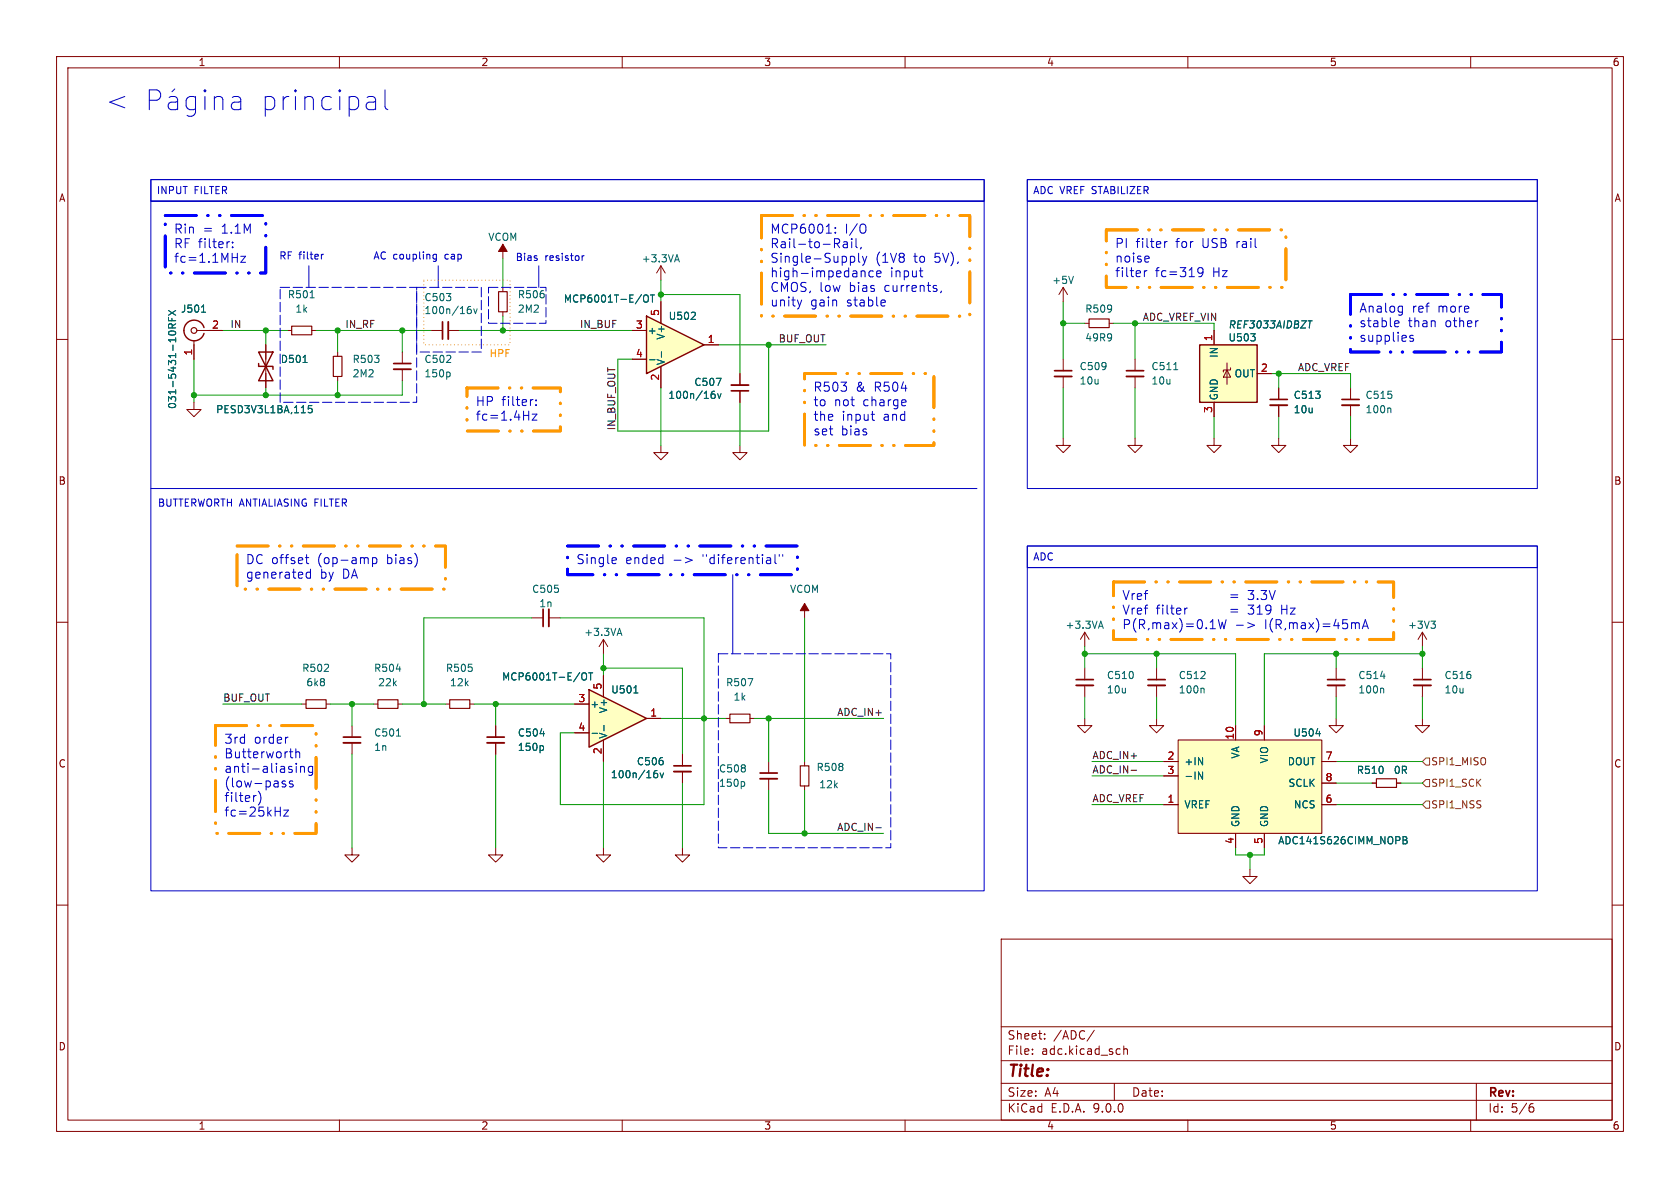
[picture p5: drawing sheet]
<svg xmlns="http://www.w3.org/2000/svg" width="297mm" height="210mm" viewBox="0 0 297 210" stroke-linecap="round" stroke-linejoin="round" font-family="sans-serif">
<g fill="none" stroke="#840000" stroke-width=".18">
<path d="M10 10h277v190h-277zM12 12h273v186h-273zM60 10v2M110 10v2M160 10v2M210 10v2M260 10v2M34.8 58.4h4.6M50.8 58.4h.8M55.1 58.4h.8M76.2 58.4h2M79.2 58.4h2.1"/>
<path d="M88.9 43.2v2.5M88.9 50.8v.8M88.9 55.1v.8M116.8 47l-.7 1.3M116.8 47l.8 1.3M116.8 47v2.5M191.8 57.2h.7M196.1 57.2h.7M10 60h2M34.3 71.1v1.3h1.3l-1.3 1.3-1.3-1.3h1.3M34.3 60.2v3.3M47 61v7.6"/>
<path d="M59.7 62.2v.8M59.7 66.5v.8M71.1 62.2v2.1M71.1 65.3v2M116.8 78.7v1.3h1.3l-1.3 1.3-1.2-1.3h1.2M130.8 78.7v1.3h1.3l-1.3 1.3-1.3-1.3h1.3M188 77.5v1.2h1.2l-1.2 1.3-1.3-1.3h1.3M188 63.5v2M188 66.5v2.1M200.7 77.5v1.2h1.2l-1.2 1.3-1.3-1.3h1.3M200.7 63.5v2M200.7 66.5v2.1"/>
<path d="M285 60h2M10 110h2M94 109.2h2M97 109.2h2.1M191.8 111.8l-.8 1.2M191.8 111.8l.7 1.2M191.8 111.8v2.5M236.2 118.1v2M285 110h2M53.3 124.5h.8M57.7 124.5h.7M62.2 128.3v2"/>
<path d="M62.2 131.3v2.1M66 124.5h.8M70.4 124.5h.7M204.5 127v1.3h1.2l-1.2 1.2-1.3-1.2h1.3M236.2 127v1.3h1.3l-1.3 1.2-1.3-1.2h1.3M236.2 121.2v2M62.2 149.9v1.2h1.3l-1.3 1.3-1.2-1.3h1.2M87.6 149.9v1.2h1.3l-1.3 1.3-1.2-1.3h1.2M106.7 149.9v1.2h1.2l-1.2 1.3-1.3-1.3h1.3M120.6 149.9v1.2h1.3l-1.3 1.3-1.2-1.3h1.2M10 160h2M177 166h108v32h-108z"/>
<path d="M285 160h2M60 198v2M110 198v2M160 198v2M177 194.5h108M177 191.5h108M177 187.5h108M177 181.5h108M182.5 186.3v.1M182.5 185.5v.1M184.7 183.6v.1M184.7 182.8v.1"/>
<path d="M193.5 182.1l-1.3 2M197 191.5v3M197.9 185.4l.1 .1M198 186.3l-.1 .1M198.7 184.9v1.5M198.7 185.5l.2-.1 .3 .1 .1 .9M210 198v2M260 198v2M261 191.5v6.5M270.6 195.7h.4l.2 .3-.1 .5-.5 .1M271 195.1l-.4 .1"/>
</g>
<path d="M78.2 56.9v3M69.6 64.3h3M186.4 65.5h3.1M199.1 65.5h3.1M96 107.7v3M60.7 130.3h3.1M234.7 120.1h3" fill="none" stroke="#840000" stroke-width=".3"/>
<path d="M79.2 56.9v3M69.6 65.3h3M186.4 66.5h3.1M199.1 66.5h3.1M97 107.7v3M60.7 131.3h3.1M234.7 121.2h3" fill="none" stroke="#840000" stroke-width=".33"/>
<g fill="none" stroke="#840000" stroke-width=".2">
<path d="M51.6 57.7h3.5v1.5h-3.5zM88.1 51.6h1.6v3.5h-1.6zM192.5 56.4h3.6v1.5h-3.6zM58.9 63h1.6v3.5h-1.6zM54.1 123.7h3.6v1.5h-3.6zM66.8 123.7h3.6v1.5h-3.6z"/>
<circle cx="34.3" cy="58.4" r=".51"/>
</g>
<g fill="none" stroke="#006464" stroke-width=".18">
<path d="M29.8 56.1v.6h1.3M29.8 54.9l1.3 .8M30.4 56.3v.4M30.5 58l-.1-.6-.2-.2-.3 .1-.1 .7h1.3M31.1 57.2l-.6 .5M31.1 54.9l-1.3 .8M35.6 55.2h.7M54.8 52.6h.7M82.7 54.7h.4l.2 .2-.1 .5h-.5M83.2 54.2l-.4 .1M83.7 54.6l.4 .8 .3-.8M119.4 45.9h.6"/>
<path d="M119.7 45l.4 1.3M53.6 64.1h.7M55.1 71.7h-.6v.6l.2-.1h.4l.1 .2-.1 .4-.1 .2-.5-.2M79.3 65.8l.3 .2v.4l-.3 .2M207.5 65.3h.7M70.1 118.3h.7M194.3 110.7h.6M194.6 109.8l.4 1.3M244.1 119.5h.8M70.1 130.1h.7M244.4 121.7l.2 .1v.7"/>
</g>
<path d="M36.1 57.9a1.81 1.81 0 0 0-2.8-1 1.81 1.81 0 0 0 0 3 1.81 1.81 0 0 0 2.8-1M45.7 62.2l2.6 5.1h-2.6l2.6-5.1zM45.7 64.3v.5h2.6v.5" fill="none" stroke="#840000" stroke-width=".25"/>
<path d="M88.9 43.2l.8 1.3h-1.6z" fill="#840000" stroke="#840000" stroke-width=".18"/>
<path d="M212.1 61h10.1v10.1h-10.1z" fill="#ffffc2"/>
<path d="M212.1 61h10.1v10.1h-10.1z" fill="none" stroke="#840000" stroke-width=".25"/>
<path d="M214.6 58.4v2.6M130.8 66v2.1M130.8 69.1v2M214.6 77.5v1.2h1.3l-1.3 1.3-1.2-1.3h1.2M214.6 71.1v2.6M216.9 65.4l.7 1.3h-1.3zM216.9 64.1v3.8M217.6 65v.4h-1.3v.4M222.2 66h2.6M226.1 68.6v2M226.1 71.6v2.1M238.8 77.5v1.2h1.2l-1.2 1.3-1.3-1.3h1.3" fill="none" stroke="#840000" stroke-width=".18"/>
<path d="M221.1 59h.8l-.4 .5M221.8 59.6v.5M231.3 56.7h.7M125.8 69.7l.4-.1 .2 .3-.1 .5h-.5M126.3 69.2l-.4 .1M126.6 66.9h.9l-.6 1.2M126.9 69.6l.3 .8 .3-.8" fill="none" stroke="#006464" stroke-width=".18"/>
<path d="M129.3 69.1h3M224.5 70.6h3.1" fill="none" stroke="#840000" stroke-width=".3"/>
<path d="M129.3 68.1h3M224.5 71.6h3.1" fill="none" stroke="#840000" stroke-width=".33"/>
<path d="M114.3 55.9l10.2 5.1-10.2 5z" fill="#ffffc2"/>
<path d="M114.3 55.9l10.2 5.1-10.2 5z" fill="none" stroke="#840000" stroke-width=".25"/>
<g fill="none" stroke="#840000" stroke-width=".18">
<path d="M111.8 58.4h2.5M116.8 53.3v3.9M188 50.8l-.8 1.3M188 50.8l.7 1.3M188 50.8v2.5M111.8 63.5h2.5M116.8 64.8v3.8M124.5 61h2.5M226.1 77.5v1.2h1.2l-1.2 1.3-1.3-1.3h1.3M238.8 68.6v2M238.8 71.6v2.1M106.7 113l-.8 1.3"/>
<path d="M106.7 113l.7 1.3M106.7 113v2.6M78.7 124.5h.8M83.1 124.5h.7M128.3 127h.7M132.6 127h.7"/>
</g>
<path d="M113.8 52.3l.3-.2a.43 .43 0 0 1 .5 .5v.4a.43 .43 0 0 1-.3 .4 .43 .43 0 0 1-.5-.2M115 52.1h.7M115.3 52.1v1.3M122.2 56.5h.7M122.9 55.3v.4M189.8 48.8l-.4 1.3M114.8 63.6h1M116.9 62.2v1M245.7 72.1l.2 .2v.7M109.2 112h.6M109.5 111.1l.4 1.2M132.2 120h.9l-.6 1.2" fill="none" stroke="#006464" stroke-width=".18"/>
<path d="M79.5 123.7h3.6v1.5h-3.6zM129 126.2h3.6v1.6h-3.6z" fill="none" stroke="#840000" stroke-width=".2"/>
<path d="M237.2 70.6h3.1" fill="none" stroke="#840000" stroke-width=".3"/>
<path d="M237.2 71.6h3.1" fill="none" stroke="#840000" stroke-width=".33"/>
<path d="M104.1 121.9l10.2 5.1-10.2 5.1z" fill="#ffffc2"/>
<path d="M104.1 121.9l10.2 5.1-10.2 5.1z" fill="none" stroke="#840000" stroke-width=".25"/>
<g fill="none" stroke="#840000" stroke-width=".18">
<path d="M106.7 119.4v3.8M142.2 106.7v2.5M204.5 118.1v2M251.5 118.1v2M87.6 128.3v2M87.6 131.3v2.1M101.6 124.5h2.5M101.6 129.5h2.5M106.7 130.8v3.8M114.3 127h2.5M120.6 133.4v2M120.6 136.4v2"/>
<path d="M135.9 134.6v2.1M135.9 137.7v2M142.2 134.6v.8M142.2 138.9v.8M204.5 121.2v2M251.5 121.2v2"/>
</g>
<g fill="none" stroke="#006464" stroke-width=".18">
<path d="M102.9 119.1l.3-.2a.43 .43 0 0 1 .5 .5v.4a.43 .43 0 0 1-.3 .4 .43 .43 0 0 1-.5-.2M104.1 118.9h.7M104.4 118.9v1.3M95.5 129.7h.8M95.8 131.8l.3 .3v.3l-.3 .3M104.7 129.6h.9M106.8 128.2v1M112.1 122.5h.7M115.7 136.8l.3-.1 .3 .2-.1 .5h-.5M116.2 136.2l-.5 .1M116.7 136.6l.3 .9 .3-.9M131.4 138.2l.2 .2v.4l-.2 .2"/>
<path d="M212.7 121.7l.2 .1v.7"/>
</g>
<path d="M86.1 130.3h3.1M119.1 135.4h3.1M134.4 136.7h3M202.9 120.1h3.1M249.9 120.1h3.1" fill="none" stroke="#840000" stroke-width=".3"/>
<path d="M86.1 131.3h3.1M119.1 136.4h3.1M134.4 137.7h3M202.9 121.2h3.1M249.9 121.2h3.1" fill="none" stroke="#840000" stroke-width=".33"/>
<path d="M141.5 135.4h1.5v3.5h-1.5z" fill="none" stroke="#840000" stroke-width=".2"/>
<path d="M142.2 106.7l.8 1.3h-1.5z" fill="#840000" stroke="#840000" stroke-width=".18"/>
<path d="M208.3 130.8h25.4v16.5h-25.4z" fill="#ffffc2"/>
<g fill="none" stroke="#840000" stroke-width=".18">
<path d="M36.8 58.4h2.6M111.8 58.4h2.5M116.8 53.3v3.9M214.6 58.4v2.6M34.3 61v2.5M47 61v2.5M47 66v2.6M111.8 63.5h2.5M116.8 64.8v3.8M124.5 61h2.5M130.8 66v2.1M130.8 69.1v2"/>
<path d="M214.6 71.1v2.6M222.2 66h2.6M226.1 68.6v2M226.1 71.6v2.1M106.7 119.4v3.8M191.8 118.1v2M251.5 111.8l-.8 1.2M251.5 111.8l.7 1.2M251.5 111.8v2.5M87.6 128.3v2M87.6 131.3v2.1M101.6 124.5h2.5"/>
<path d="M101.6 129.5h2.5M106.7 130.8v3.8M114.3 127h2.5M120.6 133.4v2M120.6 136.4v2M191.8 127v1.3h1.2l-1.2 1.2-1.3-1.2h1.3M191.8 121.2v2M205.7 134.6h2.6M205.7 137.2h2.6M208.3 130.8h25.4v16.5h-25.4zM218.4 128.3v2.5M223.5 128.3v2.5"/>
<path d="M233.7 134.6h2.5M233.7 138.4h2.5M242.6 138.4h.7M246.9 138.4h.7M251.5 127v1.3h1.2l-1.2 1.2-1.3-1.2h1.3M205.7 142.2h2.6M218.4 147.3v2.6M221 153.7v1.2h1.2l-1.2 1.3-1.3-1.3h1.3M223.5 147.3v2.6M233.7 142.2h2.5"/>
</g>
<g fill="none" stroke="#006464" stroke-width=".18">
<path d="M29.8 56.1v.6h1.3M29.8 54.9l1.3 .8M30.4 56.3v.4M30.5 58l-.1-.6-.2-.2-.3 .1-.1 .7h1.3M31.1 57.2l-.6 .5M31.1 54.9l-1.3 .8M35.6 55.2h.7M113.8 52.3l.3-.2a.43 .43 0 0 1 .5 .5v.4a.43 .43 0 0 1-.3 .4 .43 .43 0 0 1-.5-.2M115 52.1h.7M115.3 52.1v1.3M122.2 56.5h.7M122.9 55.3v.4"/>
<path d="M221.1 59h.8l-.4 .5M221.8 59.6v.5M231.3 56.7h.7M53.6 64.1h.7M55.1 71.7h-.6v.6l.2-.1h.4l.1 .2-.1 .4-.1 .2-.5-.2M114.8 63.6h1M116.9 62.2v1M125.8 69.7l.4-.1 .2 .3-.1 .5h-.5M126.3 69.2l-.4 .1M126.6 66.9h.9l-.6 1.2M126.9 69.6l.3 .8 .3-.8M102.9 119.1l.3-.2a.43 .43 0 0 1 .5 .5v.4a.43 .43 0 0 1-.3 .4 .43 .43 0 0 1-.5-.2"/>
<path d="M104.1 118.9h.7M104.4 118.9v1.3M253 109.8h.8l-.5 .5M253.5 110.3l.3 .2v.3l-.3 .3M95.5 129.7h.8M95.8 131.8l.3 .3v.3l-.3 .3M104.7 129.6h.9M106.8 128.2v1M112.1 122.5h.7M115.7 136.8l.3-.1 .3 .2-.1 .5h-.5M116.2 136.2l-.5 .1M116.7 136.6l.3 .9 .3-.9"/>
<path d="M211.9 133.9l.7 1.3v-1.3M211.9 136.5l.7 1.2v-1.2M232.7 129.7h.7M248 147.9h.5l.2 .2-.2 .4 .2 .1 .1 .3-.3 .3h-.5zM248 148.5h.5"/>
</g>
<path d="M243.3 137.7h3.6v1.5h-3.6z" fill="none" stroke="#840000" stroke-width=".2"/>
<path d="M190.2 120.1h3.1" fill="none" stroke="#840000" stroke-width=".3"/>
<path d="M190.2 121.2h3.1" fill="none" stroke="#840000" stroke-width=".33"/>
<path d="M252.1 134h.6v1.3h-.6l-.6-.7zM252.1 137.8h.6v1.3h-.6l-.6-.7zM252.1 141.6h.6v1.3h-.6l-.6-.7z" fill="none" stroke="#725600" stroke-width=".18"/>
<path d="M200 136.2h.9M154.8 146.3h1" fill="none" stroke="#0f0f0f" stroke-width=".18"/>
<g fill="none" stroke="#0000c2" stroke-width=".18">
<path d="M26.4 17.7h1.3a.95 .95 0 0 0 .7-.9 .95 .95 0 0 0-.7-.9h-1.3v3.5M29.9 17.2l.3-.1h.7l.3 .1 .2 .4v1.8M30.9 15.7l-.5 .5M31.4 17.9l-.3 .2h-.9a.69 .69 0 0 0-.5 .6 .69 .69 0 0 0 .5 .7h.9l.3-.2M34.6 17.2l-.4-.1h-.6l-.5 .3-.2 .3v1l.3 .5 .4 .2h.6l.4-.2M34.6 17.1v2.8a.95 .95 0 0 1-1.5 .5M36.2 15.9v.3M36.2 17.1v2.3M36.2 15.9l-.1 .2 .1 .1M36.2 15.9l.2 .2-.2 .1M37.9 17.4a.87 .87 0 0 1 1.5 .2v1.8M37.9 17.1v2.3"/>
<path d="M41.1 17.2l.3-.1h.7l.3 .1 .2 .4v1.8M42.6 17.9l-.4 .2h-.8a.69 .69 0 0 0-.5 .6 .69 .69 0 0 0 .5 .7h.8l.4-.2M64.9 17.2l.3-.1h.7l.3 .1 .2 .4v1.8M64.9 19.2l.3 .2h.9l.3-.2M66.4 17.9l-.3 .2h-.9l-.3 .1M68.1 15.9v3l.1 .3 .4 .2M26.7 31.8h147.3v3.8h-147.3zM26.7 35.6h147.3v121.9h-147.3zM152.9 39.7a1.14 1.14 0 0 1 0 1.4M181.6 31.8h90.2v3.8h-90.2zM181.6 35.6h90.2v50.8h-90.2zM40.6 42.7l-.3 .1"/>
<path d="M41.1 43.6v.2M41.1 42.8v.2M42.6 45.3h.8l-.8 1.1h.8M54.6 47v3.8M56.8 44.9v.9M57.2 44.9l-.4 .3M76.5 45.6l.3 .2 .3-.1M77.1 45l-.3-.1-.3 .3M77.1 44.9v1.1l-.2 .2h-.3M77.5 47v3.8M95.2 47v3.8M102.9 45.2v.8"/>
<path d="M103.3 45.2l-.4 .2M141.7 53l-.3 1.1M147.7 41.1v.1M147.7 40.2v.2M147.9 43l.5 .8M148.3 42.3l.1 .2-.1 .5M149.1 42.8h.6l.1 1M149.8 43.1l-.5 .1a.31 .31 0 0 0-.3 .3 .31 .31 0 0 0 .3 .3l.5-.1M150.5 45.3h.3l.3 .3-.1 .6-.5 .2M150.6 42.7v1.1M151.3 42.2v1.4l.3 .2M151.8 44.8v1.3l.2 .3"/>
<path d="M152.2 43.7l-.1 .3M152.5 47.9h.2l.2 .2v.8M152.5 45.3l.4 1.1M152.9 46.4l-.2 .4-.2 .1M153.2 45.3l-.3 1.1M154.2 47.9l-.5 .1-.1 .6 .3 .3h.5M155.1 48v.9h.6M155.7 48l.1 .3-.8 .1M156.3 53l.1 .1 .1 .3-.7 .2M156.4 54l-.1 .1M162.5 47.9h.6M162.8 48.9h.3"/>
<path d="M166.4 51.4l-.1 .4M202.3 47.8v1.1M202.8 47.8l-.3 .1-.2 .2M202.9 45.3h.2v.3l-.7 .2M203.1 46.3h-.2M205.9 42.7v1.1M206.3 42.7l-.3 .1-.1 .2M212.7 48l-.3 .3h-.3l-.3-.3v-.4l.1-.2 .5-.1 .2 .2a1.06 1.06 0 0 1-.4 1.4h-.3M247.2 57.7l-.4 .1M247.2 56.8l.1 .3-.7 .1M247.8 54.1l.1 .1M247.9 54.1v1.3l-.1 .2"/>
<path d="M247.9 55.1l-.1 .1M249.8 59.3h-.3l-.3 .2 .1 .2 .5 .2v.4h-.6M94.1 73.2h.8l-.8 1.1h.8M94.2 70.6l-.3 .1M94.8 71.5v.2M94.8 70.7v.2M154.3 74.2l.3 .1M159.9 70.7h.2l.1 .3-.8 .2M160.1 71.7h-.2M26.7 86.4h146M54 98.6h.6M54.2 98v1.4l.1 .2h.3"/>
<path d="M65.9 98.6h.4l.3 .3v.4l-.1 .3h-.6M65.9 98.6v1.6M108.4 98.6h.5l.1 .4-.8 .1M108.9 99.6h-.5M119.2 99h1.2M121.2 98.6l1.2 .4-1.2 .5M136 98.6l.2 .2v.8M136.2 99.6h-.1M136.2 99h-.1M137 98v1.4l.2 .2M137.8 98v.3M138.4 98v.3"/>
<path d="M181.6 96.5h90.2v3.8h-90.2zM54.9 100.6v1.6M54.9 101.2l-.5-.1-.3 .4v.4l.2 .2h.6M129.5 101.6v14M181.6 100.3h90.2v57.2h-90.2zM215.4 109.5l.4 1.6 .3-1.1 .3 1.1 .4-1.6M217.6 105.2h1.2M217.6 105.6h1.2M217.6 107.7h1.2M217.6 108.2h1.2M218.6 110.5h1.2M220.6 110.1l1.2 .4-1.2 .5"/>
<path d="M224.6 107.1a1.35 1.35 0 0 1-.1 1.3M224.7 107.6l-.3 .4M225.4 104.4l-.5 1.6M239.8 110.1h.3l.2 .2v.8M240.8 111.1l.6-1.6 .5 1.6M241 110.7h.8M49.9 138.1v.4l.6 .2v.2l-.2 .2-.4-.1M50.8 130.3h.1M51.2 132.9h.6M51.2 138.1v.4l.6 .2v.2l-.2 .2-.4-.1M51.5 133.9l.3 .1M52.3 133l.2-.1 .4 .1 .1 1"/>
<path d="M52.3 132.4v1.6M52.4 134.9v.2M52.4 135.5v1M53.1 135.5v1M53.1 135.6l.3-.1h.3l.1 1M55.3 135.5h-.5l-.3 .3v.4l.2 .3h.6M55.3 135.5v1.3l-.3 .3-.4-.1M46.1 140.5v1.1l-.4 .7M50.2 143.2h.8l-.8 1.1h.8"/>
</g>
<g fill="none" stroke="#009600" stroke-width=".18">
<path d="M39.4 58.4h11.4M47 58.4v2.6M55.9 58.4h20.3M59.7 58.4v3.8M71.1 58.4v3.8M81.3 58.4h30.5M88.9 45.7v5.1M88.9 55.9v2.5M116.8 49.5v3.8M116.8 52.1h14v13.9M188 53.3v10.2M188 57.2h3.8"/>
<path d="M196.8 57.2h17.8v1.2M200.7 57.2v6.3M34.3 63.5v7.6M47 68.6v1.3M59.7 67.3v2.6M71.1 67.3v2.6h-36.8M116.8 68.6v10.1M127 61h19M130.8 71.1v7.6M135.9 61v15.2h-26.7v-12.7h2.6M188 68.6v8.9M200.7 68.6v8.9"/>
<path d="M214.6 73.7v3.8M224.8 66h14v2.6M226.1 66v2.6M226.1 73.7v3.8M238.8 73.7v3.8M94 109.2h-19.1v15.3M99.1 109.2h25.4v33h-25.4v-12.7h2.5M106.7 118.1h13.9v15.3M106.7 115.6v3.8M142.2 109.2v25.4M191.8 115.6h26.6v12.7M191.8 114.3v3.8"/>
<path d="M204.5 115.6v2.5M236.2 115.6v2.5M251.5 115.6h-28v12.7M251.5 114.3v3.8M39.4 124.5h13.9M58.4 124.5h7.6M62.2 124.5v3.8M62.2 133.4v16.5M71.1 124.5h7.6M83.8 124.5h17.8M87.6 124.5v3.8M87.6 133.4v16.5"/>
<path d="M106.7 134.6v15.3M116.8 127h11.5M120.6 138.4v11.5M133.3 127h22.9M135.9 139.7v7.6h20.3M135.9 127v7.6M142.2 139.7v7.6M191.8 123.2v3.8M193 137.2h12.7M193 134.6h12.7M204.5 123.2v3.8M236.2 134.6h15.3"/>
<path d="M236.2 123.2v3.8M236.2 138.4h6.4M247.6 138.4h3.9M251.5 123.2v3.8M193 142.2h12.7M218.4 149.9v1.2h5.1v-1.2M221 151.1v2.6M236.2 142.2h15.3"/>
</g>
<path d="M29.2 38.1h17.8v10.2h-17.8zM238.8 52.1h26.6v10.1h-26.6zM100.3 96.5h40.7v5.1h-40.7z" fill="none" stroke="#00f" stroke-width=".5" stroke-dasharray="5.5 2 .1 2 .1 2"/>
<path d="M134.6 38.1h36.8v17.8h-36.8zM195.6 40.6h31.7v10.2h-31.7zM82.5 68.6h16.6v7.6h-16.6zM142.2 66h22.9v12.7h-22.9zM41.9 96.5h36.8v7.6h-36.8zM196.8 102.9h49.6v10.1h-49.6zM38.1 128.3h17.8v19h-17.8z" fill="none" stroke="#f90" stroke-width=".5" stroke-dasharray="5.5 2 .1 2 .1 2"/>
<path d="M74.9 49.5h15.3v11.5h-15.3z" fill="none" stroke="#dd8500" stroke-width=".18" stroke-dasharray="0 .6"/>
<path d="M49.5 50.8h24.2v20.3h-24.2zM73.7 50.8h11.4v11.4h-11.4zM86.4 50.8h10.1v6.4h-10.1zM127 115.6h30.5v34.3h-30.5z" fill="none" stroke="#0000c2" stroke-width=".18" stroke-dasharray="1.7 .6"/>
<g fill="#009600" stroke="#009600" stroke-width=".18">
<circle cx="47" cy="58.4" r=".46"/>
<circle cx="88.9" cy="58.4" r=".46"/>
<circle cx="59.7" cy="58.4" r=".46"/>
<circle cx="47" cy="69.9" r=".46"/>
<circle cx="59.7" cy="69.9" r=".46"/>
<circle cx="34.3" cy="69.9" r=".46"/>
<circle cx="71.1" cy="58.4" r=".46"/>
<circle cx="188" cy="57.2" r=".46"/>
<circle cx="200.7" cy="57.2" r=".46"/>
<circle cx="226.1" cy="66" r=".46"/>
<circle cx="135.9" cy="127" r=".46"/>
<circle cx="62.2" cy="124.5" r=".46"/>
<circle cx="74.9" cy="124.5" r=".46"/>
<circle cx="142.2" cy="147.3" r=".46"/>
<circle cx="87.6" cy="124.5" r=".46"/>
<circle cx="106.7" cy="118.1" r=".46"/>
<circle cx="124.5" cy="127" r=".46"/>
<circle cx="221" cy="151.1" r=".46"/>
<circle cx="191.8" cy="115.6" r=".46"/>
<circle cx="204.5" cy="115.6" r=".46"/>
<circle cx="236.2" cy="115.6" r=".46"/>
<circle cx="251.5" cy="115.6" r=".46"/>
<circle cx="135.9" cy="61" r=".46"/>
<circle cx="116.8" cy="52.1" r=".46"/>
</g>
<g font-size="4.9" fill="#0000c2">
<text x="18.7" y="19.8">&lt;</text>
<text x="45.7" y="19.8">principal</text>
</g>
<text font-size="2.8" fill="#840000" x="178" y="190.9">Title:</text>
<g font-size="2.2" fill="#0000c2">
<text x="30.7" y="41.6">Rin</text>
<text x="35.8" y="41.6">=</text>
<text x="39.2" y="41.6">1.1M</text>
<text x="136.1" y="41.6">MCP6001:</text>
<text x="149.3" y="41.6">I/O</text>
<text x="30.7" y="44.2">RF filter:</text>
<text x="30.7" y="46.8">fc=1.1MHz</text>
<text x="136.1" y="44.2">Rail-to-Rail,</text>
<text x="136.1" y="46.8">Single-Supply</text>
<text x="154.7" y="46.8">(1V8</text>
<text x="161.6" y="46.8">to</text>
<text x="165.3" y="46.8">5V),</text>
<text x="197" y="44.1">PI</text>
<text x="197" y="46.7">noise</text>
<text x="200.7" y="44.1">filter</text>
<text x="207.9" y="44.1">for</text>
<text x="212.6" y="44.1">USB</text>
<text x="218.8" y="44.1">rail</text>
<text x="136.1" y="49.3">high-impedance</text>
<text x="136.1" y="51.9">CMOS, low</text>
<text x="150.1" y="51.9">bias</text>
<text x="156.4" y="51.9">currents,</text>
<text x="157.3" y="49.3">input</text>
<text x="197" y="49.3">filter</text>
<text x="204.2" y="49.3">fc=319</text>
<text x="214.4" y="49.3">Hz</text>
<text x="136.1" y="54.5">unity</text>
<text x="143.2" y="54.5">gain</text>
<text x="149.7" y="54.5">stable</text>
<text x="240.2" y="55.6">Analog</text>
<text x="240.2" y="58.2">stable</text>
<text x="248.9" y="58.2">than</text>
<text x="249.6" y="55.6">ref</text>
<text x="254.2" y="55.6">more</text>
<text x="255.5" y="58.2">other</text>
<text x="240.2" y="60.7">supplies</text>
<text x="143.7" y="69.5">R503</text>
<text x="151.2" y="69.5">&amp;</text>
<text x="154.6" y="69.5">R504</text>
<text x="84" y="72.1">HP filter:</text>
<text x="84" y="74.7">fc=1.4Hz</text>
<text x="143.7" y="72.1">to</text>
<text x="143.7" y="74.7">the</text>
<text x="143.7" y="77.3">set</text>
<text x="147.4" y="72.1">not</text>
<text x="148.6" y="77.3">bias</text>
<text x="148.8" y="74.7">input</text>
<text x="152.6" y="72.1">charge</text>
<text x="156.2" y="74.7">and</text>
<text x="43.4" y="100">DC offset</text>
<text x="56.1" y="100">(op-amp</text>
<text x="68.5" y="100">bias)</text>
<text x="101.8" y="100">Single</text>
<text x="110.5" y="100">ended</text>
<text x="124.3" y="100">&quot;diferential&quot;</text>
<text x="43.4" y="102.6">generated</text>
<text x="56.5" y="102.6">by</text>
<text x="60.5" y="102.6">DA</text>
<text x="198.3" y="106.4">Vref</text>
<text x="220.1" y="106.4">3.3V</text>
<text x="198.3" y="109">Vref</text>
<text x="198.3" y="111.5">P(R,max)=0.1W</text>
<text x="204.3" y="109">filter =</text>
<text x="220.1" y="109">319</text>
<text x="223.6" y="111.5">I(R,max)=45mA</text>
<text x="226" y="109">Hz</text>
<text x="39.6" y="131.8">3rd</text>
<text x="44.9" y="131.8">order</text>
<text x="39.6" y="134.4">Butterworth</text>
<text x="39.6" y="136.9">anti-aliasing</text>
<text x="39.6" y="139.5">(low-pass</text>
<text x="39.6" y="142.1">filter)</text>
<text x="39.6" y="144.7">fc=25kHz</text>
</g>
<g font-size="2.1" fill="#840000">
<text x="178" y="184">Sheet:</text>
<text x="186.2" y="184">/ADC/</text>
<text x="178" y="186.7">File:</text>
<text x="184.1" y="186.7">adc.kicad_sch</text>
<text x="178" y="196.9">KiCad</text>
<text x="178" y="194.1">Size:</text>
<text x="184.7" y="194.1">A4</text>
<text x="185.7" y="196.9">E.D.A.</text>
<text x="193.3" y="196.9">9.0.0</text>
<text x="200" y="194.1">Date:</text>
<text x="263" y="194.3">Rev:</text>
<text x="263" y="196.9">Id:</text>
<text x="267.1" y="196.9">5/6</text>
</g>
<g font-size="1.8" fill="#840000">
<text x="35" y="11.9">1</text>
<text x="85" y="11.9">2</text>
<text x="135" y="11.9">3</text>
<text x="185" y="11.9">4</text>
<text x="235" y="11.9">5</text>
<text x="285" y="11.9">6</text>
<text x="10.3" y="35.9">A</text>
<text x="285.3" y="35.9">A</text>
<text x="10.3" y="85.9">B</text>
<text x="285.3" y="85.9">B</text>
<text x="10.3" y="135.9">C</text>
<text x="285.3" y="135.9">C</text>
<text x="10.3" y="185.9">D</text>
<text x="285.3" y="185.9">D</text>
<text x="35" y="199.9">1</text>
<text x="85" y="199.9">2</text>
<text x="135" y="199.9">3</text>
<text x="185" y="199.9">4</text>
<text x="235" y="199.9">5</text>
<text x="285" y="199.9">6</text>
</g>
<g font-size="1.8" fill="#0000c2">
<text x="27.6" y="34.5">INPUT</text>
<text x="34.3" y="34.5">FILTER</text>
<text x="182.6" y="34.5">ADC VREF STABILIZER</text>
<text x="49.3" y="46.1">RF filter</text>
<text x="65.9" y="46.1">AC coupling</text>
<text x="78.7" y="46.1">cap</text>
<text x="91.1" y="46.3">Bias</text>
<text x="96.3" y="46.3">resistor</text>
<text x="27.8" y="89.8">BUTTERWORTH ANTIALIASING FILTER</text>
<text x="182.6" y="99.3">ADC</text>
</g>
<g font-size="1.8" fill="#006464">
<text x="86.2" y="42.8">VCOM</text>
<text x="113.4" y="46.6">+3.3VA</text>
<text x="50.8" y="52.9">R501</text>
<text x="74.9" y="53.4">C503</text>
<text x="91.4" y="52.9">R506</text>
<text x="99.6" y="53.7">MCP6001T-E/OT</text>
<text x="185.9" y="50.4">+5V</text>
<text x="31.9" y="55.5">J501</text>
<text x="52.1" y="55.5">1k</text>
<text x="74.9" y="55.7">100n/16v</text>
<text x="91.4" y="55.5">2M2</text>
<text x="114.4" y="59.3">+</text>
<text x="118.1" y="56.7">U502</text>
<text x="191.8" y="55.5">R509</text>
<text x="217.1" y="58.3">REF3033AIDBZT</text>
<text x="49.5" y="64.4">D501</text>
<text x="62.2" y="64.4">R503</text>
<text x="74.9" y="64.4">C502</text>
<text x="117.7" y="64.6" transform="rotate(-90 117.7 64.6)">V-</text>
<text x="117.7" y="60.1" transform="rotate(-90 117.7 60.1)">V+</text>
<text x="190.8" y="65.6">C509</text>
<text x="191.8" y="60.6">49R9</text>
<text x="203.5" y="65.6">C511</text>
<text x="215.5" y="63.4" transform="rotate(-90 215.5 63.4)">IN</text>
<text x="217.1" y="60.6">U503</text>
<text x="62.2" y="66.9">2M2</text>
<text x="74.9" y="66.9">150p</text>
<text x="118.1" y="70.7">100n/16v</text>
<text x="122.7" y="68.4">C507</text>
<text x="190.8" y="68.2">10u</text>
<text x="203.5" y="68.2">10u</text>
<text x="215.5" y="70.9" transform="rotate(-90 215.5 70.9)">GND</text>
<text x="218.2" y="66.9">OUT</text>
<text x="228.6" y="70.7">C513</text>
<text x="241.3" y="70.7">C515</text>
<text x="31.3" y="72.4" transform="rotate(-90 31.3 72.4)">031-5431-10RFX</text>
<text x="38.1" y="73.3">PESD3V3L1BA,115</text>
<text x="228.6" y="73.3">10u</text>
<text x="241.3" y="73.3">100n</text>
<text x="94" y="105">C505</text>
<text x="95.2" y="107.5">1n</text>
<text x="139.6" y="105">VCOM</text>
<text x="103.2" y="112.6">+3.3VA</text>
<text x="188.3" y="111.4">+3.3VA</text>
<text x="248.8" y="111.4">+3V3</text>
<text x="53.3" y="119">R502</text>
<text x="66" y="119">R504</text>
<text x="78.7" y="119">R505</text>
<text x="54.1" y="121.5">6k8</text>
<text x="66.8" y="121.5">22k</text>
<text x="79.5" y="121.5">12k</text>
<text x="88.7" y="120.5">MCP6001T-E/OT</text>
<text x="104.3" y="125.3">+</text>
<text x="108" y="122.8">U501</text>
<text x="128.3" y="121.5">R507</text>
<text x="129.6" y="124.1">1k</text>
<text x="195.6" y="120.2">C510</text>
<text x="195.6" y="122.8">10u</text>
<text x="208.3" y="120.2">C512</text>
<text x="208.3" y="122.8">100n</text>
<text x="240" y="120.2">C514</text>
<text x="240" y="122.8">100n</text>
<text x="255.3" y="120.2">C516</text>
<text x="255.3" y="122.8">10u</text>
<text x="66" y="130.4">C501</text>
<text x="91.4" y="130.4">C504</text>
<text x="107.5" y="130.7" transform="rotate(-90 107.5 130.7)">V-</text>
<text x="107.5" y="126.2" transform="rotate(-90 107.5 126.2)">V+</text>
<text x="228.6" y="130.4">U504</text>
<text x="66" y="132.9">1n</text>
<text x="91.4" y="132.9">150p</text>
<text x="107.9" y="137.8">100n/16v</text>
<text x="112.5" y="135.5">C506</text>
<text x="127" y="136.8">C508</text>
<text x="144.3" y="136.5">R508</text>
<text x="209.3" y="135.5">+IN</text>
<text x="219.3" y="134.2" transform="rotate(-90 219.3 134.2)">VA</text>
<text x="224.4" y="135.1" transform="rotate(-90 224.4 135.1)">VIO</text>
<text x="227.6" y="135.5">DOUT</text>
<text x="239.8" y="137">R510</text>
<text x="246.3" y="137">0R</text>
<text x="127" y="139.3">150p</text>
<text x="144.7" y="139.5">12k</text>
<text x="209.3" y="138">-IN</text>
<text x="209.3" y="143.1">VREF</text>
<text x="227.7" y="139.3">SCLK</text>
<text x="228.7" y="143.1">NCS</text>
<text x="219.3" y="146.3" transform="rotate(-90 219.3 146.3)">GND</text>
<text x="224.4" y="146.3" transform="rotate(-90 224.4 146.3)">GND</text>
<text x="225.9" y="149.5">ADC141S626CIMM_NOPB</text>
</g>
<g font-size="1.8" fill="#a90000">
<text x="37.4" y="58.2">2</text>
<text x="112.3" y="58.2">3</text>
<text x="116.6" y="56" transform="rotate(-90 116.6 56)">5</text>
<text x="34" y="62.9" transform="rotate(-90 34 62.9)">1</text>
<text x="112.3" y="63.2">4</text>
<text x="125" y="60.7">1</text>
<text x="214.4" y="60.4" transform="rotate(-90 214.4 60.4)">1</text>
<text x="222.8" y="65.8">2</text>
<text x="116.6" y="67.4" transform="rotate(-90 116.6 67.4)">2</text>
<text x="214.4" y="73.1" transform="rotate(-90 214.4 73.1)">3</text>
<text x="102.2" y="124.2">3</text>
<text x="106.4" y="122" transform="rotate(-90 106.4 122)">5</text>
<text x="102.2" y="129.3">4</text>
<text x="114.9" y="126.7">1</text>
<text x="218.2" y="130.9" transform="rotate(-90 218.2 130.9)">10</text>
<text x="223.3" y="130.2" transform="rotate(-90 223.3 130.2)">9</text>
<text x="106.4" y="133.4" transform="rotate(-90 106.4 133.4)">2</text>
<text x="206.3" y="134.4">2</text>
<text x="206.3" y="136.9">3</text>
<text x="234.2" y="134.4">7</text>
<text x="206.3" y="142">1</text>
<text x="234.2" y="138.2">8</text>
<text x="234.2" y="142">6</text>
<text x="218.2" y="149.3" transform="rotate(-90 218.2 149.3)">4</text>
<text x="223.3" y="149.3" transform="rotate(-90 223.3 149.3)">5</text>
</g>
<g font-size="1.8" fill="#0f0f0f">
<text x="40.6" y="58.1">IN</text>
<text x="61" y="58.1">IN_RF</text>
<text x="102.4" y="58.1">IN_BUF</text>
<text x="201.9" y="56.8">ADC_VREF_VIN</text>
<text x="137.6" y="60.6">BUF_OUT</text>
<text x="229.4" y="65.7">ADC_VREF</text>
<text x="108.9" y="76.2" transform="rotate(-90 108.9 76.2)">IN_BUF_OUT</text>
<text x="39.4" y="124.1">BUF_OUT</text>
<text x="147.9" y="126.7">ADC_IN+</text>
<text x="193" y="134.3">ADC_IN+</text>
<text x="193" y="136.8">ADC_IN-</text>
<text x="193" y="141.9">ADC_VREF</text>
<text x="147.9" y="147">ADC_IN-</text>
</g>
<text font-size="1.8" fill="#dd8500" x="86.4" y="63.4">HPF</text>
<g font-size="1.8" fill="#725600">
<text x="252.9" y="135.5">SPI1_MISO</text>
<text x="252.9" y="143.1">SPI1_NSS</text>
<text x="252.9" y="139.3">SPI1_SCK</text>
</g>
</svg>
